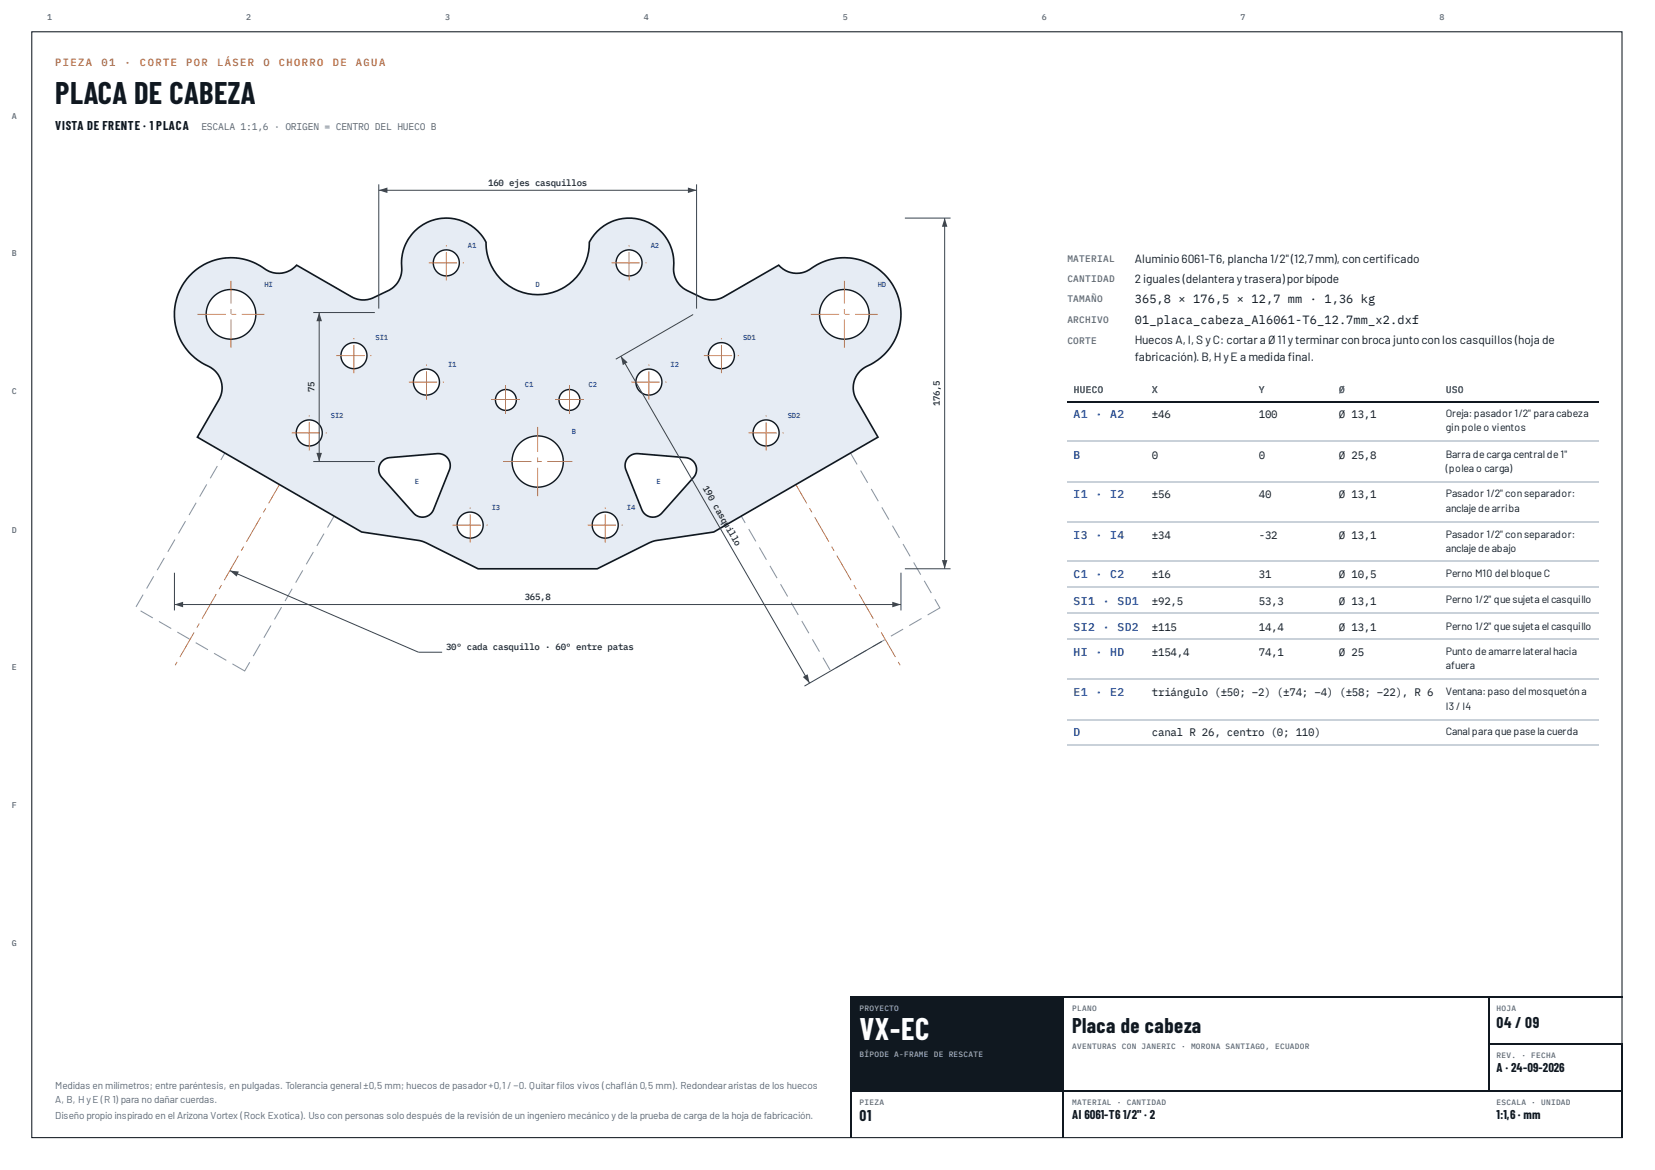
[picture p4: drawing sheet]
<svg xmlns="http://www.w3.org/2000/svg" width="420mm" height="297mm" viewBox="0 0 420 297" stroke-linecap="round" stroke-linejoin="round" font-family="sans-serif">
<path d="M8.1 8.1h403.7v280.7h-403.7z" fill="none" stroke="#101820" stroke-width=".26"/>
<path d="M54.4 165.7l3.1 1.8-.1 .3-3.1-1.8zM49.8 163l3.1 1.8-.2 .3-3.1-1.8zM45.1 160.3l3.1 1.8-.1 .3-3.1-1.8zM40.4 157.6l3.1 1.8-.1 .3-3.1-1.8zM35.8 155l3.1 1.8-.2 .2-3.1-1.8zM36.2 150.9l.2 .1-1.8 3.1-.2-.1zM38.9 146.2l.2 .2-1.8 3.1-.2-.2zM41.6 141.6l.2 .1-1.8 3.1-.2-.1zM44.3 136.9l.2 .1-1.8 3.1-.2-.1zM47 132.2l.2 .2-1.8 3.1-.2-.2zM49.7 127.6l.2 .1-1.8 3.1-.2-.1zM52.4 122.9l.2 .1-1.8 3.1-.2-.1zM55.1 118.2l.2 .2-1.8 3.1-.2-.2zM57.8 113.6l.2 .1-1.8 3.1-.2-.1zM60.5 108.9l.2 .1-1.8 3.2-.2-.2zM63.1 104.2l.3 .2-1.8 3.1-.2-.1zM65.8 99.6l.3 .1-1.8 3.1-.3-.1zM68.5 94.9l.3 .1-1.8 3.2-.3-.2zM71.2 90.3l.3 .1-1.8 3.1-.3-.1zM73.9 85.6l.2 .1-1.7 3.1-.3-.1zM76.6 80.9l.2 .2-1.8 3.1-.2-.2zM79.3 76.3l.2 .1-1.8 3.1-.2-.1zM82 71.6l.2 .1-1.8 3.1-.2-.1zM83.6 71.9l3.1 1.8-.1 .3-3.1-1.8zM88.3 74.6l3.1 1.8-.2 .2-3.1-1.8zM92.9 77.3l3.1 1.8-.1 .2-3.1-1.8zM97.6 80l3.1 1.8-.1 .2-3.1-1.8zM102.2 82.7l3.2 1.8-.2 .2-3.1-1.8zM106.9 85.4l3.1 1.8-.1 .2-3.1-1.8zM109.1 88.8l.2 .1-1.8 3.1-.2-.1zM106.4 93.4l.2 .2-1.8 3.1-.2-.2zM103.7 98.1l.2 .1-1.8 3.1-.2-.1zM101 102.8l.2 .1-1.8 3.1-.2-.1zM98.3 107.4l.2 .1-1.8 3.2-.2-.2zM95.6 112.1l.2 .1-1.8 3.1-.2-.1zM92.9 116.7l.2 .2-1.8 3.1-.2-.1zM90.2 121.4l.2 .1-1.7 3.2-.3-.2zM87.5 126.1l.3 .1-1.8 3.1-.3-.1zM84.8 130.7l.3 .2-1.8 3.1-.3-.2zM82.1 135.4l.3 .1-1.8 3.1-.3-.1zM79.4 140.1l.3 .1-1.8 3.1-.2-.1zM76.8 144.7l.2 .2-1.8 3.1-.2-.2zM74.1 149.4l.2 .1-1.8 3.1-.2-.1zM71.4 154.1l.2 .1-1.8 3.1-.2-.1zM68.7 158.7l.2 .2-1.8 3.1-.2-.2zM66 163.4l.2 .1-1.8 3.1-.2-.1zM59.1 168.4l3.1 1.8-.1 .1h-.1l1.3-2.2 .2 .1-1.3 2.3-3.2-1.9z" fill="#8795a3"/>
<path d="M99.9 72.7l.1 .1-3.5 6.3-.2-.1zM95.5 80.2l.2 .1-.6 1.1-.2-.2zM94.2 82.5l.2 .1-3.6 6.2-.2-.1zM89.9 90l.2 .1-.6 1-.2-.1zM88.6 92.2l.2 .1-3.6 6.3-.2-.1zM84.3 99.7l.2 .1-.6 1.1-.2-.1zM83 102l.2 .1-3.6 6.2-.2-.1zM78.7 109.5l.1 .1-.6 1-.1-.1zM77.3 111.7l.2 .2-3.6 6.2-.2-.1zM73 119.2l.2 .1-.6 1.1-.2-.1zM71.7 121.5l.2 .1-3.6 6.2-.2-.1zM67.4 129l.2 .1-.6 1-.2-.1zM66.1 131.3l.2 .1-3.6 6.2-.2-.1zM61.8 138.7l.1 .1-.6 1.1-.1-.1zM60.4 141l.2 .1-3.6 6.2-.1-.1zM56.1 148.5l.2 .1-.6 1-.2-.1zM54.8 150.8l.2 .1-3.6 6.2-.2-.1zM50.5 158.2l.2 .1-.6 1.1-.2-.1zM49.2 160.5l.2 .1-3.6 6.2-.2-.1zM44.9 168l.2 .1-.5 .8-.2-.1z" fill="#e0621b"/>
<path d="M230.8 158.7l3.1-1.8 .1 .2-3.1 1.8zM226.1 161.4l3.1-1.8 .2 .2-3.1 1.8zM221.5 164.1l3.1-1.8 .1 .2-3.1 1.8zM216.8 166.8l3.1-1.8 .1 .2-3.1 1.8zM212.1 169.5l3.1-1.8 .2 .2-3.1 1.8zM208.8 167l.3-.1 1.8 3.1-.3 .1zM206.2 162.4l.2-.2 1.8 3.1-.3 .2zM203.5 157.7l.2-.1 1.8 3.1-.2 .1zM200.8 153l.2-.1 1.8 3.1-.2 .2zM198.1 148.4l.2-.2 1.8 3.2-.2 .1zM195.4 143.7l.2-.1 1.8 3.1-.2 .1zM192.7 139l.2-.1 1.8 3.1-.2 .2zM190 134.4l.2-.1 1.8 3.1-.2 .1zM187.3 129.7l.2-.1 1.8 3.1-.2 .1zM184.6 125.1l.2-.2 1.8 3.1-.2 .2zM181.9 120.4l.2-.1 1.8 3.1-.2 .1zM179.2 115.7l.2-.1 1.8 3.1-.2 .1zM176.5 111.1l.3-.2 1.8 3.1-.3 .2zM173.8 106.4l.3-.1 1.8 3.1-.3 .1zM171.1 101.7l.3-.1 1.8 3.1-.3 .1zM168.4 97.1l.3-.2 1.8 3.1-.3 .2zM165.8 92.4l.2-.1 1.8 3.1-.2 .1zM163.1 87.7l.2-.1 1.8 3.1-.2 .1zM164.2 86.5l3.1-1.8 .1 .3-3.1 1.8zM168.8 83.8l3.1-1.8 .2 .3-3.1 1.8zM173.5 81.1l3.1-1.8 .1 .3-3.1 1.8zM178.1 78.4l3.2-1.7 .1 .2-3.1 1.8zM182.8 75.8l3.1-1.8 .2 .2-3.2 1.8zM187.5 73.1l3.1-1.8 .1 .2-3.1 1.8zM191.5 72.9l.2-.2 1.8 3.2-.2 .1zM194.2 77.5l.2-.1 1.8 3.1-.2 .2zM196.9 82.2l.2-.1 1.8 3.1-.3 .1zM199.5 86.9l.3-.2 1.8 3.1-.3 .2zM202.2 91.5l.3-.1 1.8 3.1-.3 .1zM204.9 96.2l.3-.1 1.8 3.1-.3 .1zM207.6 100.9l.3-.2 1.7 3.1-.2 .2zM210.3 105.5l.2-.1 1.8 3.1-.2 .1zM213 110.2l.2-.1 1.8 3.1-.2 .1zM215.7 114.9l.2-.2 1.8 3.1-.2 .2zM218.4 119.5l.2-.1 1.8 3.1-.2 .1zM221.1 124.2l.2-.1 1.8 3.1-.2 .1zM223.8 128.9l.2-.2 1.8 3.1-.2 .2zM226.5 133.5l.2-.1 1.8 3.1-.2 .1zM229.2 138.2l.2-.2 1.8 3.2-.2 .1zM231.9 142.8l.2-.1 1.8 3.1-.2 .2zM234.6 147.5l.2-.1 1.8 3.1-.3 .1zM237.2 152.2l.3-.2 1.3 2.4-3.2 1.8-.1-.2 3.1-1.8v.1l-.1 .1z" fill="#8795a3"/>
<path d="M173 72.8l.2-.1 3.6 6.3-.2 .1zM177.3 80.3l.2-.1 .6 1-.2 .2zM178.6 82.6l.2-.1 3.6 6.2-.2 .1zM182.9 90.1l.2-.1 .6 1-.2 .1zM184.2 92.3l.2-.1 3.6 6.3-.2 .1zM188.6 99.8l.1-.1 .6 1.1-.1 .1zM189.9 102.1l.2-.1 3.6 6.2-.2 .1zM194.2 109.6l.2-.1 .6 1-.2 .1zM195.5 111.9l.2-.2 3.6 6.3-.2 .1zM199.8 119.3l.2-.1 .6 1.1-.2 .1zM201.1 121.6l.2-.1 3.6 6.2-.2 .1zM205.4 129.1l.2-.1 .6 1-.2 .1zM206.8 131.4l.2-.1 3.5 6.2-.1 .1zM211.1 138.8l.2-.1 .6 1.1-.2 .1zM212.4 141.1l.2-.1 3.6 6.2-.2 .1zM216.7 148.6l.2-.1 .6 1-.2 .1zM218 150.9l.2-.1 3.6 6.2-.2 .1zM222.3 158.3l.2-.1 .6 1.1-.2 .1zM223.7 160.6l.1-.1 3.6 6.2-.1 .1zM228 168.1l.2-.1 .4 .8-.1 .1z" fill="#e0621b"/>
<path d="M48.1 70.1a14.4 14.4 0 0 1 19.4-1.6 6.1 6.1 0 0 0 7.8-1.2l13.9 8a6 6 0 0 0 5.4 .4l4.3-2.1a6.3 6.3 0 0 0 3-6.8 11.4 11.4 0 0 1 8.7-11.1 11.4 11.4 0 0 1 12.8 5.8 13.1 13.1 0 0 0 13.2 13.3 13.1 13.1 0 0 0 13.1-13.4 11.4 11.4 0 0 1 13.6-5.5 11.4 11.4 0 0 1 7.7 12.5 6.1 6.1 0 0 0 3.5 5.4l3.6 1.7a6.1 6.1 0 0 0 5.7-.2l13.9-8a6.2 6.2 0 0 0 8.8 .5 14.4 14.4 0 0 1 20.7 5.5 14.4 14.4 0 0 1-7.7 20 6 6 0 0 0-2 8.2l5.4 9.5-41.6 24-15.6 2.4-14.1 7h-30.2l-14.1-7-15.5-2.4-41.7-24 5.5-9.5a6.2 6.2 0 0 0-3.7-9 14.4 14.4 0 0 1-3.8-22.4zM97.2 116.9a3 3 0 0 0-.3 4.3l8.1 9.1a3 3 0 0 0 5.1-.9l4-10.1a3 3 0 0 0-3.1-4.1l-12.1 1-1.1 .3zM159.5 116.1a3 3 0 0 0-.6 3.2l4.1 10.1a3 3 0 0 0 5 .9l8.1-9.1a3 3 0 0 0 .5-3.1 3 3 0 0 0-2.5-1.9l-12.5-1-1.1 .2z" fill-rule="evenodd" fill="#e6ecf4"/>
<path d="M48.1 70.1a14.4 14.4 0 0 1 19.4-1.6 6.1 6.1 0 0 0 7.8-1.2l13.9 8a6 6 0 0 0 5.4 .4l4.3-2.1a6.3 6.3 0 0 0 3-6.8 11.4 11.4 0 0 1 8.7-11.1 11.4 11.4 0 0 1 12.8 5.8 13.1 13.1 0 0 0 13.2 13.3 13.1 13.1 0 0 0 13.1-13.4 11.4 11.4 0 0 1 13.6-5.5 11.4 11.4 0 0 1 7.7 12.5 6.1 6.1 0 0 0 3.5 5.4l3.6 1.7a6.1 6.1 0 0 0 5.7-.2l13.9-8a6.2 6.2 0 0 0 8.8 .5 14.4 14.4 0 0 1 20.7 5.5 14.4 14.4 0 0 1-7.7 20 6 6 0 0 0-2 8.2l5.4 9.5-41.6 24-15.6 2.4-14.1 7h-30.2l-14.1-7-15.5-2.4-41.7-24 5.5-9.5a6.2 6.2 0 0 0-3.7-9 14.4 14.4 0 0 1-3.8-22.4zM97.2 116.9l.6-.4 1.1-.3 12.1-1a3 3 0 0 1 3.1 4.1l-4 10.1a3 3 0 0 1-5.1 .9l-8.1-9.1a3 3 0 0 1 .3-4.3zM159.5 116.1l1-.7 1.1-.2 12.5 1a3 3 0 0 1 2.5 1.9 3 3 0 0 1-.5 3.1l-8.1 9.1a3 3 0 0 1-5-.9l-4.1-10.1a3 3 0 0 1 .6-3.2z" fill="none" stroke="#101820" stroke-width=".42"/>
<circle cx="113.3" cy="66.7" r="3.3" fill="#fff"/>
<circle cx="113.3" cy="66.7" r="3.3" fill="none" stroke="#101820" stroke-width=".36"/>
<g fill="#e0621b">
<path d="M108.9 66.6h7.1v.2h-7.1zM117.5 66.6h.3v.2h-.3z"/>
<path d="M113.2 64h.2v7.2h-.2zM113.2 62.3h.2v.3h-.2z"/>
</g>
<circle cx="159.7" cy="66.7" r="3.3" fill="#fff"/>
<circle cx="159.7" cy="66.7" r="3.3" fill="none" stroke="#101820" stroke-width=".36"/>
<g fill="#e0621b">
<path d="M155.3 66.6h7.1v.2h-7.1zM163.9 66.6h.3v.2h-.3z"/>
<path d="M159.6 64h.2v7.2h-.2zM159.6 62.3h.2v.3h-.2z"/>
</g>
<circle cx="136.5" cy="117.2" r="6.5" fill="#fff"/>
<circle cx="136.5" cy="117.2" r="6.5" fill="none" stroke="#101820" stroke-width=".36"/>
<g fill="#e0621b">
<path d="M127.7 117.1h7.2v.2h-7.2zM136.4 117.1h1.2v.2h-1.2zM139 117.1h6.3v.2h-6.3z"/>
<path d="M136.4 118.8h.2v7.2h-.2zM136.4 116.1h.2v1.2h-.2zM136.4 108.4h.2v6.3h-.2z"/>
</g>
<circle cx="108.3" cy="97" r="3.3" fill="#fff"/>
<circle cx="108.3" cy="97" r="3.3" fill="none" stroke="#101820" stroke-width=".36"/>
<g fill="#e0621b">
<path d="M103.8 96.9h7.2v.2h-7.2zM112.4 96.9h.3v.2h-.3z"/>
<path d="M108.2 94.3h.2v7.2h-.2zM108.2 92.5h.2v.3h-.2z"/>
</g>
<circle cx="164.8" cy="97" r="3.3" fill="#fff"/>
<circle cx="164.8" cy="97" r="3.3" fill="none" stroke="#101820" stroke-width=".36"/>
<g fill="#e0621b">
<path d="M160.3 96.9h7.2v.2h-7.2zM168.9 96.9h.3v.2h-.3z"/>
<path d="M164.6 94.3h.3v7.2h-.3zM164.6 92.5h.3v.3h-.3z"/>
</g>
<circle cx="119.4" cy="133.3" r="3.3" fill="#fff"/>
<circle cx="119.4" cy="133.3" r="3.3" fill="none" stroke="#101820" stroke-width=".36"/>
<g fill="#e0621b">
<path d="M114.9 133.2h7.2v.2h-7.2zM123.5 133.2h.3v.2h-.3z"/>
<path d="M119.3 130.6h.2v7.2h-.2zM119.3 128.8h.2v.3h-.2z"/>
</g>
<circle cx="153.7" cy="133.3" r="3.3" fill="#fff"/>
<circle cx="153.7" cy="133.3" r="3.3" fill="none" stroke="#101820" stroke-width=".36"/>
<g fill="#e0621b">
<path d="M149.2 133.2h7.2v.2h-7.2zM157.8 133.2h.3v.2h-.3z"/>
<path d="M153.6 130.6h.2v7.2h-.2zM153.6 128.8h.2v.3h-.2z"/>
</g>
<circle cx="128.4" cy="101.5" r="2.65" fill="#fff"/>
<circle cx="128.4" cy="101.5" r="2.65" fill="none" stroke="#101820" stroke-width=".36"/>
<path d="M128.4 98v7.1M124.9 101.5h7.1" fill="none" stroke="#e0621b" stroke-width=".25"/>
<circle cx="144.6" cy="101.5" r="2.65" fill="#fff"/>
<circle cx="144.6" cy="101.5" r="2.65" fill="none" stroke="#101820" stroke-width=".36"/>
<path d="M144.6 98v7.1M141 101.5h7.2" fill="none" stroke="#e0621b" stroke-width=".25"/>
<circle cx="89.9" cy="90.3" r="3.3" fill="#fff"/>
<circle cx="89.9" cy="90.3" r="3.3" fill="none" stroke="#101820" stroke-width=".36"/>
<g fill="#e0621b">
<path d="M85.4 90.2h7.2v.2h-7.2zM94 90.2h.3v.2h-.3z"/>
<path d="M89.8 87.6h.2v7.1h-.2zM89.8 85.8h.2v.3h-.2z"/>
</g>
<circle cx="78.5" cy="109.9" r="3.3" fill="#fff"/>
<circle cx="78.5" cy="109.9" r="3.3" fill="none" stroke="#101820" stroke-width=".36"/>
<g fill="#e0621b">
<path d="M74.1 109.8h7.1v.2h-7.1zM82.7 109.8h.3v.2h-.3z"/>
<path d="M78.4 107.2h.2v7.2h-.2zM78.4 105.4h.2v.3h-.2z"/>
</g>
<circle cx="58.6" cy="79.8" r="6.3" fill="#fff"/>
<circle cx="58.6" cy="79.8" r="6.3" fill="none" stroke="#101820" stroke-width=".36"/>
<g fill="#e0621b">
<path d="M50.1 79.7h7.2v.2h-7.2zM58.8 79.7h1.2v.2h-1.2zM61.4 79.7h5.8v.2h-5.8z"/>
<path d="M58.5 81.1h.3v7.2h-.3zM58.5 78.5h.3v1.2h-.3zM58.5 71.3h.3v5.7h-.3z"/>
</g>
<circle cx="183.2" cy="90.3" r="3.3" fill="#fff"/>
<circle cx="183.2" cy="90.3" r="3.3" fill="none" stroke="#101820" stroke-width=".36"/>
<g fill="#e0621b">
<path d="M178.7 90.2h7.2v.2h-7.2zM187.3 90.2h.3v.2h-.3z"/>
<path d="M183.1 87.6h.2v7.1h-.2zM183.1 85.8h.2v.3h-.2z"/>
</g>
<circle cx="194.5" cy="109.9" r="3.3" fill="#fff"/>
<circle cx="194.5" cy="109.9" r="3.3" fill="none" stroke="#101820" stroke-width=".36"/>
<g fill="#e0621b">
<path d="M190.1 109.8h7.1v.2h-7.1zM198.7 109.8h.3v.2h-.3z"/>
<path d="M194.4 107.2h.2v7.2h-.2zM194.4 105.4h.2v.3h-.2z"/>
</g>
<circle cx="214.4" cy="79.8" r="6.3" fill="#fff"/>
<circle cx="214.4" cy="79.8" r="6.3" fill="none" stroke="#101820" stroke-width=".36"/>
<g fill="#e0621b">
<path d="M205.9 79.7h7.2v.2h-7.2zM214.5 79.7h1.2v.2h-1.2zM217.1 79.7h5.8v.2h-5.8z"/>
<path d="M214.3 81.1h.2v7.2h-.2zM214.3 78.5h.2v1.2h-.2zM214.3 71.3h.2v5.7h-.2z"/>
</g>
<path d="M44.3 145.4v9.6M44.3 153.5h184.5M228.8 145.4v9.6" fill="none" stroke="#39434d" stroke-width=".25"/>
<g fill="#39434d">
<path d="M226.5 152.8l2.3 .7-2.3 .7z"/>
<path d="M44.3 153.5l2.2-.7v1.4z"/>
</g>
<path d="M229.7 55.4h11.6M239.8 55.4v89M229.7 144.4h11.6" fill="none" stroke="#39434d" stroke-width=".25"/>
<g fill="#39434d">
<path d="M239.8 55.4l.7 2.2h-1.4z"/>
<path d="M239.1 142.2h1.4l-.7 2.2z"/>
</g>
<path d="M96.2 46.8v31.5M96.2 48.3h80.7M176.9 46.8v31.5" fill="none" stroke="#39434d" stroke-width=".25"/>
<g fill="#39434d">
<path d="M174.7 47.6l2.2 .7-2.2 .7z"/>
<path d="M96.2 48.3l2.2-.7v1.4z"/>
</g>
<path d="M176 79.8l-19.7 11.4M157.6 90.4l47.9 83M223.9 162.8l-19.6 11.4" fill="none" stroke="#39434d" stroke-width=".25"/>
<g fill="#39434d">
<path d="M203.8 171.9l1.3-.7 .4 2.2z"/>
<path d="M157.6 90.4l1.7 1.6-1.2 .7z"/>
</g>
<path d="M58.3 144.9l48 20.7" fill="none" stroke="#39434d" stroke-width=".25"/>
<path d="M58.3 144.9l2.3 .2-.5 1.3z" fill="#39434d"/>
<path d="M79.5 79.3h15.7M81 79.3v37.9M79.5 117.2h15.7M106.3 165.6h6" fill="none" stroke="#39434d" stroke-width=".25"/>
<g fill="#39434d">
<path d="M81 79.3l.7 2.2h-1.4z"/>
<path d="M80.3 115h1.4l-.7 2.2z"/>
</g>
<path d="M270.9 102h135M215.9 253.1h196.1M216 252.9v36" fill="none" stroke="#101820" stroke-width=".26"/>
<path d="M270.9 112.1h135M270.9 122.4h135M270.9 132.4h135M270.9 142.5h135M270.9 149.1h135M270.9 155.7h135M270.9 162.3h135M270.9 172.4h135M270.9 182.7h135M270.9 189h135" fill="none" stroke="#c9d1d9" stroke-width=".26"/>
<path d="M216.2 253.2h53.9v23.8h-53.9z" fill="#101820"/>
<path d="M270 253.2v35.7M378 253.2v23.8M216.2 276.9h195.8M378.1 265h33.9M411.8 265.1v23.8" fill="none" stroke="#101820" stroke-width=".26"/>
<text font-size="7.8" fill="#101820" x="14" y="26.5">PLACA DE CABEZA</text>
<text font-size="7.8" fill="#fff" x="218.3" y="264.1">VX-EC</text>
<text font-size="5.3" fill="#101820" x="272.3" y="262.2">Placa de cabeza</text>
<g font-size="3.9" fill="#101820">
<text x="380" y="260.9">04 / 09</text>
<text x="218.3" y="284.7">01</text>
</g>
<g font-size="3.2" fill="#101820">
<text x="14" y="33.1">VISTA DE FRENTE · 1 PLACA</text>
<text x="380" y="272.3">A · 24-09-2026</text>
<text x="272.3" y="284.2">Al 6061-T6</text>
<text x="285.1" y="284.2">1/2&quot; · 2</text>
<text x="380" y="284.2">1:1,6 · mm</text>
</g>
<g font-size="3" fill="#101820">
<text x="288.1" y="66.7">Aluminio6061-T6, plancha 1/2&quot; (12,7mm), concertifcado</text>
<text x="288.1" y="72">2iguales (delantera ytrasera) porbípode</text>
<text x="352.1" y="66.7">i</text>
<text x="288.1" y="77">365,8 × 176,5 × 12,7 mm · 1,36 kg</text>
<text x="288.1" y="82.3">01_placa_cabeza_Al6061-T6_12.7mm_x2.dxf</text>
<text x="288.1" y="87.3">Huecos A, I, S yC: cortara Ø11 yterminarconbroca juntoconlos casquillos (hoja de</text>
<text x="288.1" y="91.5">fabricación).B, HyE a medida fnal.</text>
<text x="327" y="91.5">i</text>
</g>
<g font-size="2.9" fill="#1646a8">
<text x="272.6" y="106.1">A1 · A2</text>
<text x="272.6" y="116.4">B</text>
<text x="272.6" y="126.5">I1 · I2</text>
<text x="272.6" y="136.8">I3 · I4</text>
<text x="272.6" y="146.8">C1 · C2</text>
<text x="272.6" y="153.5">SI1 · SD1</text>
<text x="272.6" y="160.1">SI2 · SD2</text>
<text x="272.6" y="166.4">HI · HD</text>
<text x="272.6" y="176.7">E1 · E2</text>
<text x="272.6" y="186.8">D</text>
</g>
<g font-size="2.8" fill="#101820">
<text x="292.5" y="106.1">±46</text>
<text x="319.6" y="106.1">100</text>
<text x="340" y="106.1">Ø 13,1</text>
<text x="292.5" y="116.4">0</text>
<text x="319.6" y="116.4">0</text>
<text x="340" y="116.4">Ø 25,8</text>
<text x="292.5" y="126.5">±56</text>
<text x="319.6" y="126.5">40</text>
<text x="340" y="126.5">Ø 13,1</text>
<text x="292.5" y="136.8">±34</text>
<text x="319.6" y="136.8">-32</text>
<text x="340" y="136.8">Ø 13,1</text>
<text x="292.5" y="146.8">±16</text>
<text x="319.6" y="146.8">31</text>
<text x="340" y="146.8">Ø 10,5</text>
<text x="292.5" y="153.5">±92,5</text>
<text x="319.6" y="153.5">53,3</text>
<text x="340" y="153.5">Ø 13,1</text>
<text x="292.5" y="160.1">±115</text>
<text x="319.6" y="160.1">14,4</text>
<text x="340" y="160.1">Ø 13,1</text>
<text x="292.5" y="166.4">±154,4</text>
<text x="319.6" y="166.4">74,1</text>
<text x="340" y="166.4">Ø 25</text>
<text x="292.5" y="176.7">triángulo (±50; −2) (±74; −4) (±58; −22), R 6</text>
<text x="292.5" y="186.8">canal R 26, centro (0; 110)</text>
</g>
<g font-size="2.7" fill="#101820">
<text x="367.1" y="105.8">Oreja:pasador 1/2&quot; para cabeza</text>
<text x="367.1" y="109.5">ginpoleo vientos</text>
<text x="367.1" y="116.2">Barra decarga centralde1&quot;</text>
<text x="367.1" y="119.9">(polea o carga)</text>
<text x="367.1" y="126.2">Pasador 1/2&quot; conseparador:</text>
<text x="367.1" y="129.9">anclajedearriba</text>
<text x="367.1" y="136.5">Pasador 1/2&quot; conseparador:</text>
<text x="367.1" y="140.2">anclajedeabajo</text>
<text x="367.1" y="146.6">Perno M10 delbloqueC</text>
<text x="367.1" y="153.2">Perno 1/2&quot; quesujeta elcasquillo</text>
<text x="367.1" y="159.8">Perno 1/2&quot; quesujeta elcasquillo</text>
<text x="367.1" y="166.2">Punto deamarrelateralhacia</text>
<text x="367.1" y="169.9">afuera</text>
<text x="367.1" y="176.5">Ventana:paso delmosquetóna</text>
<text x="367.1" y="180.2">I3 / I4</text>
<text x="367.1" y="186.5">Canalpara quepasela cuerda</text>
</g>
<g font-size="2.6" fill="#e0621b">
<text x="14" y="16.7">PIEZA</text>
<text x="25.7" y="16.7">01</text>
<text x="31.6" y="16.7">·</text>
<text x="35.5" y="16.7">CORTE</text>
<text x="47.3" y="16.7">POR</text>
<text x="55.1" y="16.7">LÁSER</text>
<text x="66.9" y="16.7">O</text>
<text x="70.8" y="16.7">CHORRO</text>
<text x="84.5" y="16.7">DE</text>
<text x="90.4" y="16.7">AGUA</text>
</g>
<g font-size="2.5" fill="#5b6875">
<text x="51.1" y="33.1">ESCALA 1:1,6 · ORIGEN = CENTRO DEL HUECO B</text>
<text x="14" y="276.5">Medidas en milímetros; entre paréntesis, en pulgadas. Tolerancia general ±0,5 mm; huecos de pasador+0,1 / −0. Quitarflos vivos (chafán 0,5 mm). Redondeararistas de los huecos</text>
<text x="14" y="279.9">A, B, H yE (R 1) para no dañarcuerdas.</text>
<text x="141.3" y="276.5">i</text>
<text x="157.7" y="276.5">l</text>
<text x="14" y="284.2">Diseño propio inspirado en el Arizona Vortex (Rock Exotica). Uso con personas solo después de la revisión de un ingeniero mecánico yde la prueba de carga de la hoja de fabricación.</text>
</g>
<g font-size="2.4" fill="#5b6875">
<text x="271" y="66.4">MATERIAL</text>
<text x="271" y="71.7">CANTIDAD</text>
<text x="271" y="76.7">TAMAÑO</text>
<text x="271" y="82">ARCHIVO</text>
<text x="271" y="87.3">CORTE</text>
<text x="272.6" y="99.7">HUECO</text>
<text x="292.5" y="99.7">X</text>
<text x="319.6" y="99.7">Y</text>
<text x="340" y="99.7">Ø</text>
<text x="367.1" y="99.7">USO</text>
</g>
<g font-size="2.3" fill="#1a2530">
<text x="123.9" y="47.1">160 ejes casquillos</text>
<text x="79.8" y="99.6" transform="rotate(-90 79.8 99.6)">75</text>
<text x="238.6" y="103.2" transform="rotate(-90 238.6 103.2)">176,5</text>
<text x="178.3" y="123.9" transform="rotate(60 178.3 123.9)">190 casquillo</text>
<text x="133.2" y="152.3">365,8</text>
<text x="113.3" y="165">30° cada casquillo · 60° entre patas</text>
</g>
<g font-size="2.1" fill="#5b6875">
<text x="12" y="5">1</text>
<text x="62.5" y="5">2</text>
<text x="113" y="5">3</text>
<text x="163.5" y="5">4</text>
<text x="214" y="5">5</text>
<text x="264.5" y="5">6</text>
<text x="315" y="5">7</text>
<text x="365.5" y="5">8</text>
<text x="3" y="30.2">A</text>
<text x="3" y="65.1">B</text>
<text x="3" y="100">C</text>
<text x="3" y="135.2">D</text>
<text x="3" y="170.1">E</text>
<text x="3" y="205.1">F</text>
<text x="3" y="240.2">G</text>
</g>
<g font-size="2" fill="#9fb0c1">
<text x="218.3" y="256.6">PROYECTO</text>
<text x="218.3" y="268.3">BÍPODE A-FRAME DE RESCATE</text>
</g>
<g font-size="2" fill="#5b6875">
<text x="272.3" y="256.6">PLANO</text>
<text x="380" y="256.6">HOJA</text>
<text x="272.3" y="266.2">AVENTURAS CON JANERIC · MORONA SANTIAGO, ECUADOR</text>
<text x="380" y="268.6">REV. · FECHA</text>
<text x="218.3" y="280.5">PIEZA</text>
<text x="272.3" y="280.5">MATERIAL · CANTIDAD</text>
<text x="380" y="280.5">ESCALA · UNIDAD</text>
</g>
<g font-size="1.8" fill="#1646a8">
<text x="118.8" y="62.8">A1</text>
<text x="165.2" y="62.8">A2</text>
<text x="67.2" y="72.9">HI</text>
<text x="136" y="72.8">D</text>
<text x="222.9" y="72.9">HD</text>
<text x="95.4" y="86.4">SI1</text>
<text x="188.7" y="86.4">SD1</text>
<text x="113.8" y="93.1">I1</text>
<text x="170.3" y="93.1">I2</text>
<text x="133.3" y="98.3">C1</text>
<text x="149.4" y="98.3">C2</text>
<text x="84" y="106">SI2</text>
<text x="200" y="106">SD2</text>
<text x="145.2" y="110.1">B</text>
<text x="105.3" y="122.8">E</text>
<text x="166.7" y="122.8">E</text>
<text x="124.9" y="129.4">I3</text>
<text x="159.2" y="129.4">I4</text>
</g>
</svg>
